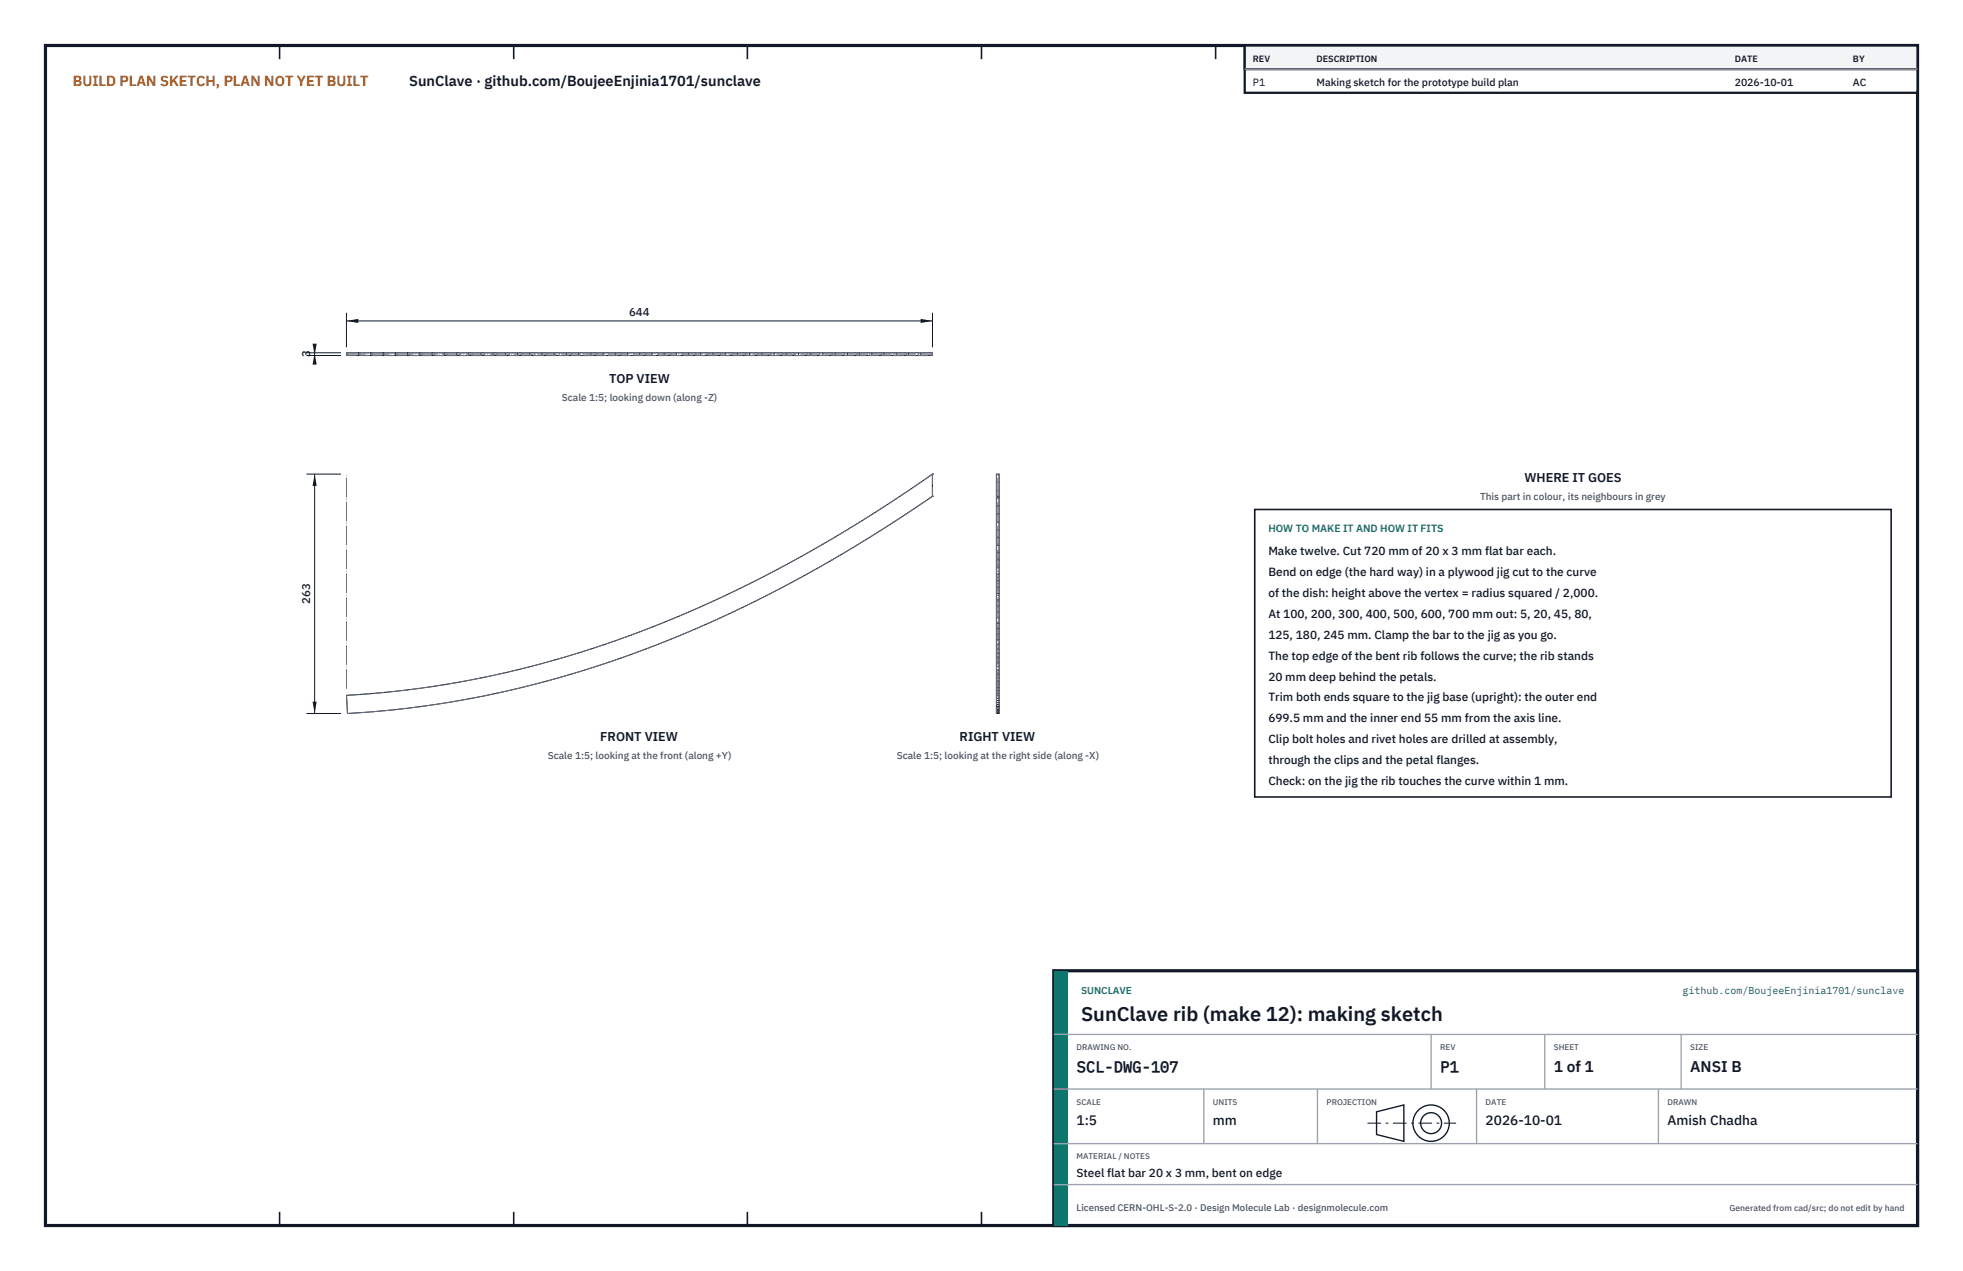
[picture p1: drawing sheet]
<svg xmlns="http://www.w3.org/2000/svg" width="432mm" height="279mm" viewBox="0 0 432 279" stroke-linecap="round" stroke-linejoin="round" font-family="sans-serif">
<path d="M10 10h411.8v259.4h-411.8z" fill="none" stroke="#111827" stroke-width=".7" stroke-linecap="butt"/>
<g fill="none" stroke="#111827" stroke-width=".35">
<path d="M61.5 10v3M113 10v3M164.4 10v3M215.9 10v3M267.4 10v3M318.9 10v3M370.3 10v3M61.5 266.4v3M113 266.4v3M164.4 266.4v3M215.9 266.4v3M267.4 266.4v3"/>
<path d="M318.9 266.4v3M370.3 266.4v3"/>
</g>
<g fill="none" stroke="#111727" stroke-width=".22">
<path d="M76.2 77.6h128.9v.6h-128.9zM78.9 77.6v.6M81.6 77.6v.6M84.3 77.6v.6M87 77.6v.6M89.7 77.6v.6M92.3 77.6v.6M95 77.6v.6M97.7 77.6v.6M100.4 77.6v.6M103.1 77.6v.6M105.8 77.6v.6"/>
<path d="M108.5 77.6v.6M111.2 77.6v.6M113.8 77.6v.6M116.5 77.6v.6M119.2 77.6v.6M121.9 77.6v.6M124.6 77.6v.6M127.3 77.6v.6M130 77.6v.6M132.7 77.6v.6M135.3 77.6v.6M138 77.6v.6"/>
<path d="M140.7 77.6v.6M143.4 77.6v.6M146.1 77.6v.6M148.8 77.6v.6M151.5 77.6v.6M154.2 77.6v.6M156.8 77.6v.6M159.5 77.6v.6M162.2 77.6v.6M164.9 77.6v.6M167.6 77.6v.6M170.3 77.6v.6"/>
<path d="M173 77.6v.6M175.7 77.6v.6M178.3 77.6v.6M181 77.6v.6M183.7 77.6v.6M186.4 77.6v.6M189.1 77.6v.6M191.8 77.6v.6M194.5 77.6v.6M197.2 77.6v.6M199.8 77.6v.6M202.5 77.6v.6"/>
<path d="M205.1 104.2h.1M205.1 109.1h.1M205.1 104.2a283.1 283.1 0 0 1-77.8 39.3 211.1 211.1 0 0 1-51.1 9.4l.2 3.9a228.3 228.3 0 0 0 87.6-23.6 316.2 316.2 0 0 0 41.1-24.1M205.1 104.2v4.9M219.2 104.2h.6v52.6h-.6zM219.2 109.1h.6M219.2 109.3h.6M219.2 111.2h.6M219.2 113h.6M219.2 114.8h.6M219.2 116.5h.6M219.2 118.2h.6"/>
<path d="M219.2 119.9h.6M219.2 121.5h.6M219.2 123.1h.6M219.2 124.6h.6M219.2 126.2h.6M219.2 127.7h.6M219.2 129.1h.6M219.2 130.5h.6M219.2 131.9h.6M219.2 133.2h.6M219.2 134.5h.6M219.2 135.8h.6"/>
<path d="M219.2 137h.6M219.2 138.2h.6M219.2 139.4h.6M219.2 156.7h.6M219.2 156.5h.6M219.2 156.2h.6M219.2 140.5h.6M219.2 141.6h.6M219.2 142.6h.6M219.2 143.7h.6M219.2 144.6h.6M219.2 145.6h.6"/>
<path d="M219.2 146.5h.6M219.2 147.3h.6M219.2 148.2h.6M219.2 149h.6M219.2 149.7h.6M219.2 150.4h.6M219.2 151.1h.6M219.2 151.8h.6M219.2 152.4h.6M219.2 153h.6M219.2 153.5h.6M219.2 154h.6"/>
<path d="M219.2 154.5h.6M219.2 154.9h.6M219.2 155.3h.6M219.2 155.6h.6M219.2 155.9h.6"/>
</g>
<g fill="none" stroke="#6a7180" stroke-width=".22" stroke-dasharray="2.1 .5">
<path d="M76.2 77.6h.2M76.2 78.2h.2M76.4 77.6v.6M76.4 77.6h2.8M76.4 78.2h2.8M79.2 77.6v.6M79.2 77.6h2.7M79.2 78.2h2.7M81.9 77.6v.6M81.9 77.6h2.8M81.9 78.2h2.8M84.7 77.6h2.7"/>
<path d="M84.7 78.2h2.7M84.7 77.6v.6M87.4 77.6h2.7M87.4 78.2h2.7M87.4 77.6v.6M90.1 77.6h2.8M90.1 78.2h2.8M90.1 77.6v.6M92.9 77.6h2.7M92.9 78.2h2.7M92.9 77.6v.6M95.6 77.6h2.8"/>
<path d="M95.6 78.2h2.8M95.6 77.6v.6M98.4 77.6h2.7M98.4 78.2h2.7M98.4 77.6v.6M101.1 77.6h2.7M101.1 78.2h2.7M101.1 77.6v.6M103.8 77.6h2.8M103.8 78.2h2.8M103.8 77.6v.6M106.6 77.6h2.7"/>
<path d="M106.6 78.2h2.7M106.6 77.6v.6M109.3 77.6h2.7M109.3 78.2h2.7M109.3 77.6v.6M112 77.6h2.8M112 78.2h2.8M112 77.6v.6M114.8 77.6h2.7M114.8 78.2h2.7M114.8 77.6v.6M117.5 77.6h2.8"/>
<path d="M117.5 78.2h2.8M117.5 77.6v.6M120.3 77.6h2.7M120.3 78.2h2.7M120.3 77.6v.6M123 77.6h2.7M123 78.2h2.7M123 77.6v.6M125.7 77.6h2.8M125.7 78.2h2.8M125.7 77.6v.6M128.5 77.6h2.7"/>
<path d="M128.5 78.2h2.7M128.5 77.6v.6M131.2 77.6h2.7M131.2 78.2h2.7M131.2 77.6v.6M133.9 77.6h2.8M133.9 78.2h2.8M133.9 77.6v.6M136.7 77.6h2.7M136.7 78.2h2.7M136.7 77.6v.6M139.4 77.6h2.7"/>
<path d="M139.4 78.2h2.7M139.4 77.6v.6M142.1 77.6h2.8M142.1 78.2h2.8M142.1 77.6v.6M144.9 77.6h2.7M144.9 78.2h2.7M144.9 77.6v.6M147.6 77.6h2.7M147.6 78.2h2.7M147.6 77.6v.6M150.3 77.6h2.7"/>
<path d="M150.3 78.2h2.7M150.3 77.6v.6M153 77.6h2.8M153 78.2h2.8M153 77.6v.6M155.8 77.6h2.7M155.8 78.2h2.7M155.8 77.6v.6M158.5 77.6h2.7M158.5 78.2h2.7M158.5 77.6v.6M161.2 77.6h2.8"/>
<path d="M161.2 78.2h2.8M161.2 77.6v.6M164 77.6h2.7M164 78.2h2.7M164 77.6v.6M166.7 77.6h2.7M166.7 78.2h2.7M166.7 77.6v.6M169.4 77.6h2.7M169.4 78.2h2.7M169.4 77.6v.6M172.1 77.6h2.8"/>
<path d="M172.1 78.2h2.8M172.1 77.6v.6M174.9 77.6h2.7M174.9 78.2h2.7M174.9 77.6v.6M177.6 77.6h2.7M177.6 78.2h2.7M177.6 77.6v.6M180.3 77.6h2.7M180.3 78.2h2.7M180.3 77.6v.6M183 77.6h2.8"/>
<path d="M183 78.2h2.8M183 77.6v.6M185.8 77.6h2.7M185.8 78.2h2.7M185.8 77.6v.6M188.5 77.6h2.7M188.5 78.2h2.7M188.5 77.6v.6M191.2 77.6h2.7M191.2 78.2h2.7M191.2 77.6v.6M193.9 77.6h2.7"/>
<path d="M193.9 78.2h2.7M193.9 77.6v.6M196.6 77.6h2.8M196.6 78.2h2.8M196.6 77.6v.6M199.4 77.6h2.7M199.4 78.2h2.7M199.4 77.6v.6M202.1 77.6h2.7M202.1 78.2h2.7M202.1 77.6v.6M204.8 77.6h.3"/>
<path d="M204.8 78.2h.3M204.8 77.6v.6M205.1 78.2v-.6M181 119.6l-2.7 1.6M183.7 118l-2.7 1.6M186.4 116.4l-2.7 1.6M188.5 119.9l2.7-1.7M189.1 114.8l-2.7 1.6M191.2 118.2l2.7-1.7M191.8 113.1l-2.7 1.7M193.9 116.5l2.7-1.7M194.5 111.4l-2.7 1.7"/>
<path d="M196.6 114.8l2.8-1.8M197.1 109.6l-2.6 1.8M199.4 113l2.7-1.8M199.8 107.8l-2.7 1.8M202.1 111.2l2.7-1.9M202.5 106l-2.7 1.8M204.8 109.3l.3-.2M205.1 104.2l-2.6 1.8M205.1 109.1v-4.9M205.1 104.2h.1M205.1 109.1h.1M219.2 119.6v1.6"/>
<path d="M219.2 118v1.6M219.2 116.4v1.6M219.2 114.8v1.6M219.2 113.1v1.7M219.2 111.4v1.7M219.2 109.6v1.8M219.2 107.8v1.8M219.2 106v1.8M219.2 104.2v1.8M219.8 119.6v1.6M219.8 118v1.6M219.8 116.4v1.6"/>
<path d="M219.8 114.8v1.6M219.8 113.1v1.7M219.8 111.4v1.7M219.8 109.6v1.8M219.8 107.8v1.8M219.8 106v1.8M219.8 104.2v1.8M219.8 119.6h-.6M219.8 118h-.6M219.8 116.4h-.6M219.8 114.8h-.6M219.8 113.1h-.6"/>
<path d="M219.8 111.4h-.6M219.8 109.6h-.6M219.8 107.8h-.6M219.8 106h-.6M138 139.9l-2.7 1M140.7 138.9l-2.7 1M143.4 137.9l-2.7 1M146.1 136.8l-2.7 1.1M148.8 135.7l-2.7 1.1M150.3 139.4l2.7-1.2M151.5 134.6l-2.7 1.1M153 138.2l2.8-1.2"/>
<path d="M154.2 133.4l-2.7 1.2M155.8 137l2.7-1.2M156.8 132.2l-2.6 1.2M158.5 135.8l2.7-1.3M159.5 130.9l-2.7 1.3M161.2 134.5l2.8-1.3M162.2 129.6l-2.7 1.3M164 133.2l2.7-1.3M164.9 128.3l-2.7 1.3M166.7 131.9l2.7-1.4M167.6 127l-2.7 1.3M169.4 130.5l2.7-1.4"/>
<path d="M170.3 125.6l-2.7 1.4M172.1 129.1l2.8-1.4M173 124.1l-2.7 1.5M174.9 127.7l2.7-1.5M175.7 122.7l-2.7 1.4M177.6 126.2l2.7-1.6M178.3 121.2l-2.6 1.5M180.3 124.6l2.7-1.5M183 123.1l2.8-1.6M185.8 121.5l2.7-1.6M219.2 139.9v1M219.2 138.9v1"/>
<path d="M219.2 137.9v1M219.2 136.8v1.1M219.2 135.7v1.1M219.2 134.6v1.1M219.2 133.4v1.2M219.2 132.2v1.2M219.2 130.9v1.3M219.2 129.6v1.3M219.2 128.3v1.3M219.2 127v1.3M219.2 125.6v1.4M219.2 124.1v1.5"/>
<path d="M219.2 122.7v1.4M219.2 121.2v1.5M219.8 139.9v1M219.8 138.9v1M219.8 137.9v1M219.8 136.8v1.1M219.8 135.7v1.1M219.8 134.6v1.1M219.8 133.4v1.2M219.8 132.2v1.2M219.8 130.9v1.3M219.8 129.6v1.3"/>
<path d="M219.8 128.3v1.3M219.8 127v1.3M219.8 125.6v1.4M219.8 124.1v1.5M219.8 122.7v1.4M219.8 121.2v1.5M219.8 139.9h-.6M219.8 138.9h-.6M219.8 137.9h-.6M219.8 136.8h-.6M219.8 135.7h-.6M219.8 134.6h-.6"/>
<path d="M219.8 133.4h-.6M219.8 132.2h-.6M219.8 130.9h-.6M219.8 129.6h-.6M219.8 128.3h-.6M219.8 127h-.6M219.8 125.6h-.6M219.8 124.1h-.6M219.8 122.7h-.6M219.8 121.2h-.6M76.2 152.9l.2 3.9M76.4 156.8l2.8-.1"/>
<path d="M78.9 152.7l-2.7 .2M79.2 156.7l2.7-.2M81.6 152.5l-2.7 .2M81.9 156.5l2.8-.3M84.3 152.2l-2.7 .3M84.7 156.2l2.7-.3M87 152l-2.7 .2M87.4 155.9l2.7-.3M89.7 151.7l-2.7 .3M90.1 155.6l2.8-.3M92.3 151.3l-2.6 .4M92.9 155.3l2.7-.4"/>
<path d="M95 150.9l-2.7 .4M95.6 154.9l2.8-.4M97.7 150.5l-2.7 .4M98.4 154.5l2.7-.5M100.4 150.1l-2.7 .4M101.1 154l2.7-.5M103.1 149.6l-2.7 .5M103.8 153.5l2.8-.5M105.8 149l-2.7 .6M106.6 153l2.7-.6M108.5 148.5l-2.7 .5M109.3 152.4l2.7-.6"/>
<path d="M111.2 147.9l-2.7 .6M112 151.8l2.8-.7M113.8 147.2l-2.6 .7M114.8 151.1l2.7-.7M116.5 146.6l-2.7 .6M117.5 150.4l2.8-.7M119.2 145.9l-2.7 .7M120.3 149.7l2.7-.7M121.9 145.1l-2.7 .8M123 149l2.7-.8M124.6 144.3l-2.7 .8M125.7 148.2l2.8-.9"/>
<path d="M127.3 143.5l-2.7 .8M128.5 147.3l2.7-.8M130 142.7l-2.7 .8M131.2 146.5l2.7-.9M132.7 141.8l-2.7 .9M133.9 145.6l2.8-1M135.3 140.9l-2.6 .9M136.7 144.6l2.7-.9M139.4 143.7l2.7-1.1M142.1 142.6l2.8-1M144.9 141.6l2.7-1.1M147.6 140.5l2.7-1.1"/>
<path d="M219.2 152.9v3.9M219.2 152.7v.2M219.2 152.5v.2M219.2 152.2v.3M219.2 152v.2M219.2 151.7v.3M219.2 151.3v.4M219.2 150.9v.4M219.2 150.5v.4M219.2 150.1v.4M219.2 149.6v.5M219.2 149v.6"/>
<path d="M219.2 148.5v.5M219.2 147.9v.6M219.2 147.2v.7M219.2 146.6v.6M219.2 145.9v.7M219.2 145.1v.8M219.2 144.3v.8M219.2 143.5v.8M219.2 142.7v.8M219.2 141.8v.9M219.2 140.9v.9M219.8 152.9h-.6"/>
<path d="M219.8 152.9v3.9M219.8 152.7v.2M219.8 152.5v.2M219.8 152.2v.3M219.8 152v.2M219.8 151.7v.3M219.8 151.3v.4M219.8 150.9v.4M219.8 150.5v.4M219.8 150.1v.4M219.8 149.6v.5M219.8 149v.6"/>
<path d="M219.8 148.5v.5M219.8 147.9v.6M219.8 147.2v.7M219.8 146.6v.6M219.8 145.9v.7M219.8 145.1v.8M219.8 144.3v.8M219.8 143.5v.8M219.8 142.7v.8M219.8 141.8v.9M219.8 140.9v.9M219.8 152.7h-.6"/>
<path d="M219.8 152.5h-.6M219.8 152.2h-.6M219.8 152h-.6M219.8 151.7h-.6M219.8 151.3h-.6M219.8 150.9h-.6M219.8 150.5h-.6M219.8 150.1h-.6M219.8 149.6h-.6M219.8 149h-.6M219.8 148.5h-.6M219.8 147.9h-.6"/>
<path d="M219.8 147.2h-.6M219.8 146.6h-.6M219.8 145.9h-.6M219.8 145.1h-.6M219.8 144.3h-.6M219.8 143.5h-.6M219.8 142.7h-.6M219.8 141.8h-.6M219.8 140.9h-.6"/>
</g>
<path d="M76.2 78.2v-.6M76.2 77.9h128.9M76.2 151.4v-47.2M219.5 151.4v-47.2" fill="none" stroke="#6a7180" stroke-width=".22" stroke-dasharray="4.2 .5 0 .5"/>
<path d="M76.2 68.8v7.6M76.2 70.5h128.9M205.1 68.8v7.6" fill="none" stroke="#111827" stroke-width=".22"/>
<path d="M76.2 70.5l2.6-.4v.9zM202.5 70.1v.9l2.6-.5z" fill="#111827"/>
<path d="M67.4 77.6h7.6M67.4 78.1h7.6M69.2 77.6v.5" fill="none" stroke="#111827" stroke-width=".22"/>
<path d="M69.2 77.6l-.4 2.6h.9zM68.8 75.5h.9l-.5 2.6z" fill="#111827"/>
<path d="M67.4 104.2h7.6M69.2 104.2v52.6M67.4 156.8h7.6" fill="none" stroke="#111827" stroke-width=".22"/>
<path d="M69.2 104.2l-.4 2.6h.9zM68.8 154.2h.9l-.5 2.6z" fill="#111827"/>
<path d="M276 112h140v63.2h-140z" fill="#fff" stroke="#111827" stroke-width=".35"/>
<path d="M273.8 10h148v10.4h-148z" fill="#fff" stroke="#111827" stroke-width=".5"/>
<path d="M273.8 10h148v5.2h-148z" fill="#f3f4f6" stroke="#111827" stroke-width=".5"/>
<path d="M273.8 15.2h148" fill="none" stroke="#9ca3af" stroke-width=".3"/>
<path d="M231.8 213.4h190v56h-190z" fill="#fff" stroke="#111827" stroke-width=".7" stroke-linecap="butt"/>
<path d="M231.8 213.4h3v56h-3z" fill="#0f766e"/>
<path d="M231.8 227.4h190M231.8 239.4h190M264.8 239.4v12M289.8 239.4v12M314.8 227.4v12M324.8 239.4v12M339.8 227.4v12M364.8 239.4v12M369.8 227.4v12M231.8 251.4h190M231.8 260.4h190" fill="none" stroke="#9ca3af" stroke-width=".3"/>
<g fill="none" stroke="#111827" stroke-width=".3">
<path d="M302.8 244.4l6-1.5v8l-6-1.5z"/>
<circle cx="314.8" cy="246.9" r="4"/>
<circle cx="314.8" cy="246.9" r="2.3"/>
</g>
<path d="M300.8 246.9h19.5" fill="none" stroke="#111827" stroke-width=".22" stroke-dasharray="3 1 .6 1" stroke-linecap="butt"/>
<text font-size="4.4" fill="#111827" x="237.8" y="224.4">SunClave rib (make 12): making sketch</text>
<g font-size="3.4" fill="#111827">
<text x="236.8" y="235.6">SCL-DWG-107</text>
<text x="316.8" y="235.6">P1</text>
<text x="341.8" y="235.6">1 of 1</text>
<text x="371.8" y="235.6">ANSI B</text>
</g>
<text font-size="3.2" fill="#b45309" x="16" y="19">BUILD PLAN SKETCH, PLAN NOT YET BUILT</text>
<text font-size="3.2" fill="#111827" x="90" y="19">SunClave · github.com/BoujeeEnjinia1701/sunclave</text>
<g font-size="3" fill="#111827">
<text x="236.8" y="247.2">1:5</text>
<text x="266.8" y="247.2">mm</text>
<text x="326.8" y="247.2">2026-10-01</text>
<text x="366.8" y="247.2">Amish Chadha</text>
</g>
<g font-size="2.8" fill="#111827">
<text x="134" y="84.2">TOP VIEW</text>
<text x="335.3" y="106">WHERE IT GOES</text>
<text x="132" y="162.9">FRONT VIEW</text>
<text x="211.1" y="162.9">RIGHT VIEW</text>
</g>
<g font-size="2.6" fill="#111827">
<text x="279" y="122">Make twelve. Cut 720 mm of 20 x 3 mm flat bar each.</text>
<text x="279" y="126.6">Bend on edge (the hard way) in a plywood jig cut to the curve</text>
<text x="279" y="131.2">of the dish: height above the vertex = radius squared / 2,000.</text>
<text x="279" y="135.8">At 100, 200, 300, 400, 500, 600, 700 mm out: 5, 20, 45, 80,</text>
<text x="279" y="140.4">125, 180, 245 mm. Clamp the bar to the jig as you go.</text>
<text x="279" y="145">The top edge of the bent rib follows the curve; the rib stands</text>
<text x="279" y="149.6">20 mm deep behind the petals.</text>
<text x="279" y="154.2">Trim both ends square to the jig base (upright): the outer end</text>
<text x="279" y="158.8">699.5 mm and the inner end 55 mm from the axis line.</text>
<text x="279" y="163.4">Clip bolt holes and rivet holes are drilled at assembly,</text>
<text x="279" y="168">through the clips and the petal flanges.</text>
<text x="279" y="172.6">Check: on the jig the rib touches the curve within 1 mm.</text>
<text x="236.8" y="258.8">Steel flat bar 20 x 3 mm, bent on edge</text>
</g>
<g font-size="2.5" fill="#111827">
<text x="138.4" y="69.5">644</text>
<text x="68.2" y="78.5" transform="rotate(-90 68.2 78.5)">3</text>
<text x="68.2" y="132.8" transform="rotate(-90 68.2 132.8)">263</text>
</g>
<g font-size="2.3" fill="#111827">
<text x="275.6" y="18.8">P1</text>
<text x="289.6" y="18.8">Making sketch for the prototype build plan</text>
<text x="381.6" y="18.8">2026-10-01</text>
<text x="407.6" y="18.8">AC</text>
</g>
<text font-size="2.3" fill="#0f766e" x="279" y="117">HOW TO MAKE IT AND HOW IT FITS</text>
<g font-size="2.2" fill="#4b5563">
<text x="123.6" y="88.2">Scale 1:5; looking down (along -Z)</text>
<text x="325.6" y="110">This part in colour, its neighbours in grey</text>
<text x="120.5" y="166.9">Scale 1:5; looking at the front (along +Y)</text>
<text x="197.3" y="166.9">Scale 1:5; looking at the right side (along -X)</text>
</g>
<g font-size="2.2" fill="#0f766e">
<text x="237.8" y="218.4">SUNCLAVE</text>
<text x="370.1" y="218.4">github.com/BoujeeEnjinia1701/sunclave</text>
</g>
<text font-size="2.1" fill="#4b5563" x="236.8" y="266.2">Licensed CERN-OHL-S-2.0 · Design Molecule Lab · designmolecule.com</text>
<g font-size="2" fill="#111827">
<text x="275.6" y="13.6">REV</text>
<text x="289.6" y="13.6">DESCRIPTION</text>
<text x="381.6" y="13.6">DATE</text>
<text x="407.6" y="13.6">BY</text>
</g>
<text font-size="1.9" fill="#4b5563" x="380.4" y="266.2">Generated from cad/src; do not edit by hand</text>
<g font-size="1.8" fill="#4b5563">
<text x="236.8" y="230.8">DRAWING NO.</text>
<text x="316.8" y="230.8">REV</text>
<text x="341.8" y="230.8">SHEET</text>
<text x="371.8" y="230.8">SIZE</text>
<text x="236.8" y="242.8">SCALE</text>
<text x="266.8" y="242.8">UNITS</text>
<text x="291.8" y="242.8">PROJECTION</text>
<text x="326.8" y="242.8">DATE</text>
<text x="366.8" y="242.8">DRAWN</text>
<text x="236.8" y="254.8">MATERIAL / NOTES</text>
</g>
</svg>
